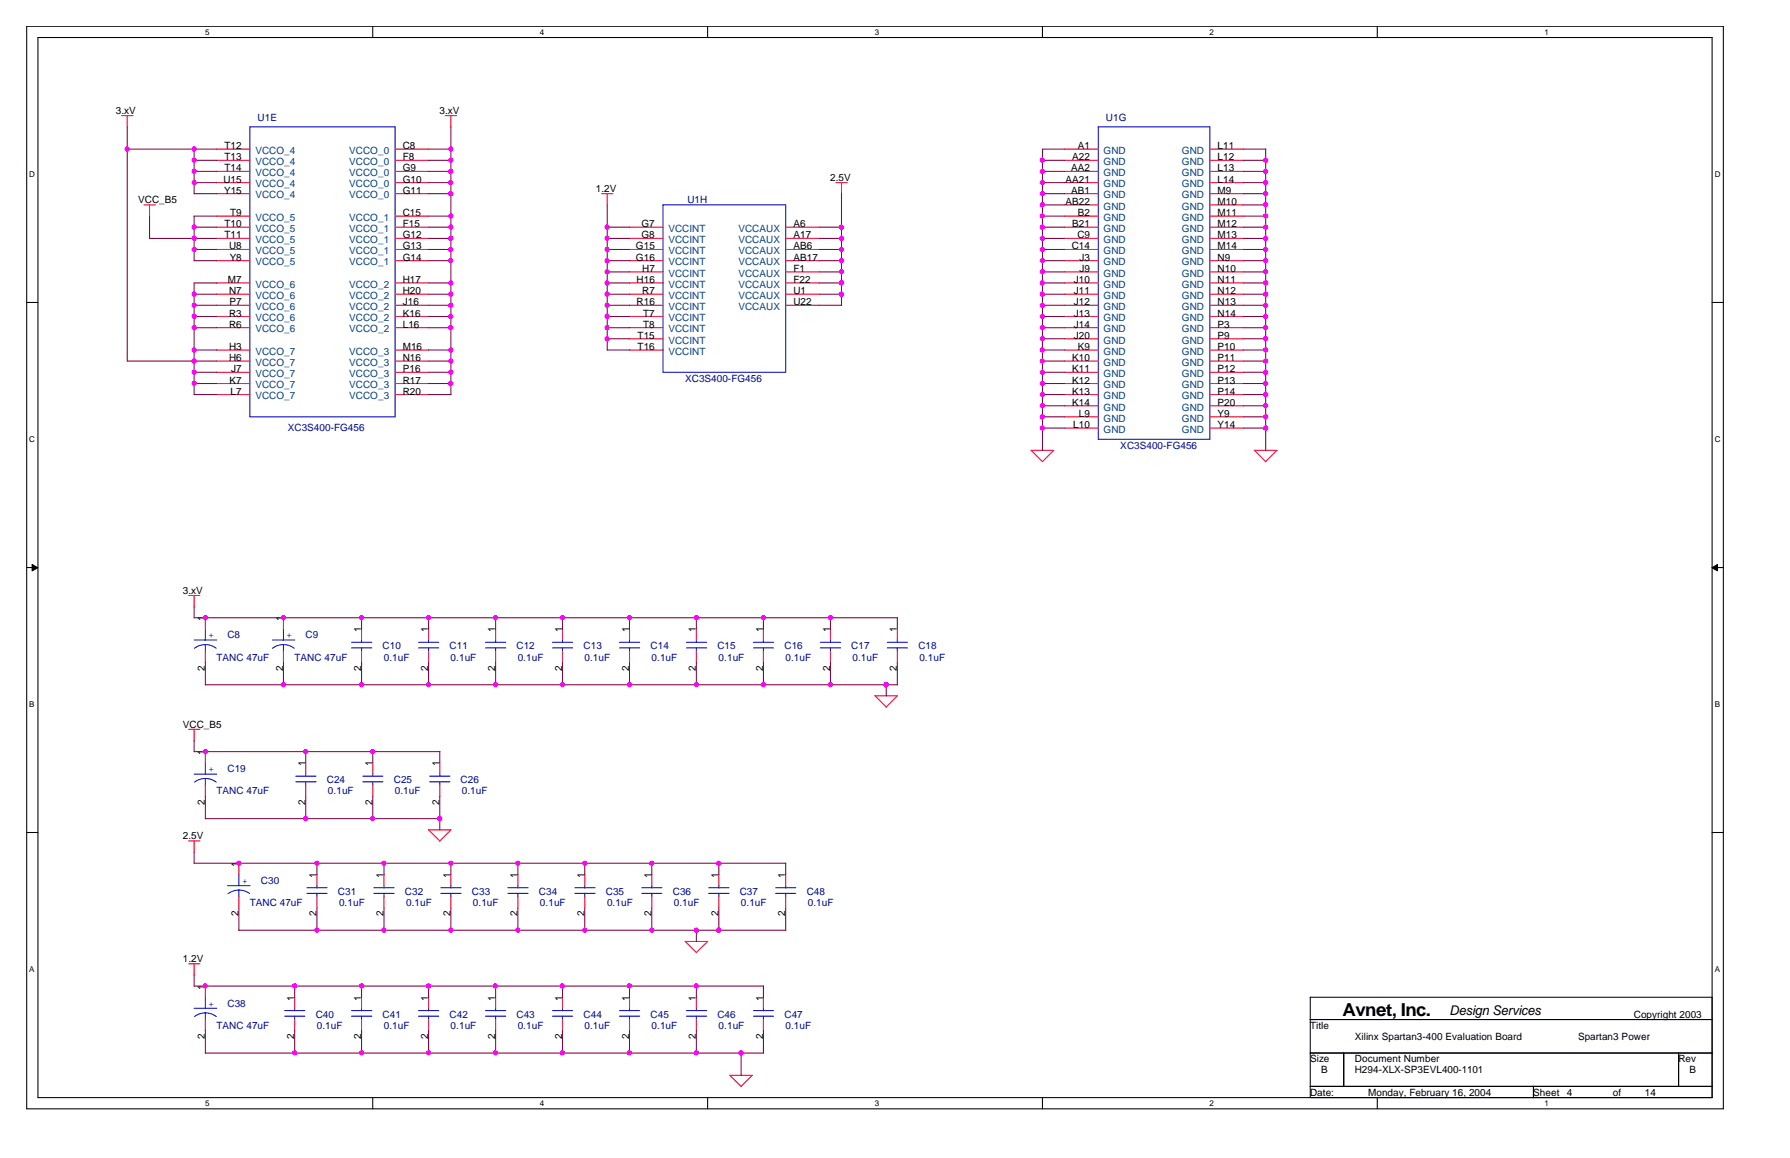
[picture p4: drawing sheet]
<svg xmlns="http://www.w3.org/2000/svg" width="432mm" height="279mm" viewBox="0 0 432 279" stroke-linecap="round" stroke-linejoin="round" font-family="sans-serif">
<path d="M6.4 6.3h409.3v261.2h-409.3zM9.2 9.1h403.8v255.7h-403.8z" fill="none" stroke="#000" stroke-width=".25"/>
<g fill="#fff">
<path d="M49.5 6.7h1v2.1h-1z"/>
<path d="M49.5 265.2h1v2.1h-1z"/>
</g>
<path d="M89.9 6.3v2.8M89.9 264.8v2.7" fill="none" stroke="#000" stroke-width=".25"/>
<g fill="#fff">
<path d="M130.3 6.7h1v2.1h-1z"/>
<path d="M130.3 265.2h1v2.1h-1z"/>
</g>
<path d="M170.7 6.3v2.8M170.7 264.8v2.7" fill="none" stroke="#000" stroke-width=".25"/>
<g fill="#fff">
<path d="M211 6.7h1.1v2.1h-1.1z"/>
<path d="M211 265.2h1.1v2.1h-1.1z"/>
</g>
<path d="M251.5 6.3v2.8M251.5 264.8v2.7" fill="none" stroke="#000" stroke-width=".25"/>
<g fill="#fff">
<path d="M291.8 6.7h1.1v2.1h-1.1z"/>
<path d="M291.8 265.2h1.1v2.1h-1.1z"/>
</g>
<path d="M332.2 6.3v2.8M332.2 264.8v2.7" fill="none" stroke="#000" stroke-width=".25"/>
<g fill="#fff">
<path d="M372.6 6.7h1v2.1h-1z"/>
<path d="M372.6 265.2h1v2.1h-1z"/>
<path d="M7.1 41.1h1.3v2.1h-1.3z"/>
<path d="M413.6 41.1h1.4v2.1h-1.4z"/>
<path d="M7.1 105h1.3v2.1h-1.3z"/>
<path d="M413.6 105h1.4v2.1h-1.4z"/>
</g>
<path d="M6.4 73h2.8M413 73h2.7" fill="none" stroke="#000" stroke-width=".25"/>
<g fill="#fff">
<path d="M7.1 169h1.2v2.1h-1.2z"/>
<path d="M413.6 169h1.3v2.1h-1.3z"/>
</g>
<path d="M6.4 136.9h2.8M413 136.9h2.7" fill="none" stroke="#000" stroke-width=".25"/>
<g fill="#000" stroke="#000" stroke-width=".24">
<path d="M7.7 136.2l1.4 .8-1.4 .8z" fill-rule="evenodd"/>
<path d="M413 137l1.3-.8v1.6z" fill-rule="evenodd"/>
</g>
<g fill="#fff">
<path d="M7.1 232.9h1.2v2.1h-1.2z"/>
<path d="M413.6 232.9h1.3v2.1h-1.3z"/>
</g>
<path d="M6.4 200.9h2.8M413 200.9h2.7M316.1 240.6h96.9v24.2h-96.9zM316.1 246h96.9M316.1 254.1h96.9M324.2 254.1v8M404.9 254.1v8M316.1 262.1h96.9M369.9 262.1v2.7" fill="none" stroke="#000" stroke-width=".25"/>
<g fill="none" stroke="#f00" stroke-width=".25">
<path d="M29.3 27.9h2.8M30.7 27.9v2.7M52.2 38.7h8.1M52.2 36h8.1M95.3 38.7h8.1M95.3 36h8.1M107.4 27.9h2.8M108.8 27.9v2.7M256.8 38.7h8.1M256.8 36h8.1M291.9 38.7h8M291.9 36h8"/>
<path d="M34.7 49.4h2.8M36.1 49.4v2.8M52.2 44.1h8.1M52.2 46.7h8.1M52.2 54.8h8.1M52.2 57.5h8.1M52.2 52.1h8.1M52.2 41.4h8.1M95.3 44.1h8.1M95.3 46.7h8.1M95.3 54.8h8.1M95.3 57.5h8.1"/>
<path d="M95.3 52.1h8.1M95.3 41.4h8.1M145.1 46.7h2.7M146.5 46.7v2.8M151.9 54.8h8M151.9 57.5h8M189.5 54.8h8.1M189.5 57.5h8.1M201.6 44.1h2.8M203 44.1v2.7M256.8 44.1h8.1M256.8 46.7h8.1"/>
<path d="M256.8 49.4h8.1M256.8 54.8h8.1M256.8 57.5h8.1M256.8 52.1h8.1M256.8 41.4h8.1M291.9 44.1h8M291.9 46.7h8M291.9 49.4h8M291.9 54.8h8M291.9 57.5h8M291.9 52.1h8M291.9 41.4h8"/>
<path d="M52.2 60.2h8.1M52.2 62.9h8.1M52.2 68.3h8.1M52.2 71h8.1M52.2 73.7h8.1M52.2 76.4h8.1M52.2 79.1h8.1M95.3 60.2h8.1M95.3 62.9h8.1M95.3 68.3h8.1M95.3 71h8.1M95.3 73.7h8.1"/>
<path d="M95.3 76.4h8.1M95.3 79.1h8.1M151.9 60.2h8M151.9 62.9h8M151.9 65.6h8M151.9 68.3h8M151.9 71h8M151.9 73.7h8M151.9 76.4h8M151.9 79.1h8M189.5 60.2h8.1M189.5 62.9h8.1"/>
<path d="M189.5 65.6h8.1M189.5 68.3h8.1M189.5 71h8.1M189.5 73.7h8.1M256.8 60.2h8.1M256.8 62.9h8.1M256.8 65.6h8.1M256.8 68.3h8.1M256.8 71h8.1M256.8 73.7h8.1M256.8 76.4h8.1M256.8 79.1h8.1"/>
<path d="M291.9 60.2h8M291.9 62.9h8M291.9 65.6h8M291.9 68.3h8M291.9 71h8M291.9 73.7h8M291.9 76.4h8M291.9 79.1h8M52.2 84.4h8.1M52.2 95.2h8.1M52.2 92.5h8.1M52.2 89.8h8.1"/>
<path d="M52.2 87.1h8.1M95.3 84.4h8.1M95.3 95.2h8.1M95.3 92.5h8.1M95.3 89.8h8.1M95.3 87.1h8.1M151.9 81.7h8M151.9 84.4h8M256.8 81.7h8.1M256.8 84.4h8.1M256.8 95.2h8.1M256.8 92.5h8.1"/>
<path d="M256.8 89.8h8.1M256.8 87.1h8.1M256.8 97.9h8.1M291.9 81.7h8M291.9 84.4h8M291.9 95.2h8M291.9 92.5h8M291.9 89.8h8M291.9 87.1h8M291.9 97.9h8M248.7 108.6l2.8 2.8M248.8 108.7h5.4l-2.8 2.7"/>
<path d="M256.8 100.6h8.1M256.8 103.3h8.1M291.9 100.6h8M291.9 103.3h8M302.6 108.6l2.7 2.8M302.6 108.7h5.5l-2.8 2.7M45.5 143.7h2.7M46.8 143.7v2.7M49.5 149v2.8M49.5 157.1v2.7M68.4 149v2.8M68.4 157.1v2.7"/>
<path d="M87.2 151.8v2.6M87.2 157.1v2.7M103.4 151.8v2.6M103.4 157.1v2.7M119.6 151.8v2.6M119.6 157.1v2.7M135.7 151.8v2.6M135.7 157.1v2.7M151.9 151.8v2.6M151.9 157.1v2.7M168 151.8v2.6M168 157.1v2.7"/>
<path d="M184.2 151.8v2.6M184.2 157.1v2.7M200.3 151.8v2.6M200.3 157.1v2.7M216.5 151.8v2.6M216.5 157.1v2.7M45.5 176h2.7M46.8 176v2.7M211 167.8l2.8 2.8M211.1 167.9h5.4M216.5 167.9l-2.8 2.7M49.5 181.3v2.8"/>
<path d="M49.5 189.4v2.7M73.8 184.1v2.7M73.8 189.4v2.7M89.9 184.1v2.7M89.9 189.4v2.7M106.1 184.1v2.7M106.1 189.4v2.7M45.5 202.9h2.7M46.8 202.9v2.7M57.6 208.3v2.7M57.6 216.4v2.7M76.5 211v2.7"/>
<path d="M76.5 216.4v2.7M92.6 211v2.7M92.6 216.4v2.7M103.3 200.2l2.8 2.7M103.4 200.2h5.4M108.8 200.2l-2.7 2.7M108.8 211v2.7M108.8 216.4v2.7M124.9 211v2.7M124.9 216.4v2.7M141.1 211v2.7M141.1 216.4v2.7"/>
<path d="M157.2 211v2.7M157.2 216.4v2.7M173.4 211v2.7M173.4 216.4v2.7M189.5 211v2.7M189.5 216.4v2.7M45.5 232.5h2.7M46.8 232.5v2.7M49.5 237.9v2.7M165.3 227.1l2.7 2.7M165.3 227.2h5.4M170.7 227.2l-2.8 2.7"/>
<path d="M49.5 246v2.7M71.1 240.6v2.7M71.1 246v2.7M87.2 240.6v2.7M87.2 246v2.7M103.4 240.6v2.7M103.4 246v2.7M119.6 240.6v2.7M119.6 246v2.7M135.7 240.6v2.7M135.7 246v2.7M151.9 240.6v2.7"/>
<path d="M151.9 246v2.7M168 240.6v2.7M168 246v2.7M176 259.4l2.8 2.7M176.1 259.5h5.4l-2.8 2.7M184.2 240.6v2.7M184.2 246v2.7"/>
</g>
<g fill="none" stroke="#00f" stroke-width=".25">
<path d="M60.3 30.6h35v70h-35zM264.9 30.6h27v75.4h-27zM159.9 49.4h29.6v40.4h-29.6zM46.8 154.4h5.5M49.5 155.5l1.4 .2 1.3 .7M49.5 155.5l-1.4 .3-1.2 .6M49.5 151.8v2.7M49.5 155.5v1.7M65.7 154.4h5.4M68.4 155.5l1.4 .2 1.2 .7M68.4 155.5l-1.4 .2-1.2 .7M68.4 151.8v2.7"/>
<path d="M68.4 155.5v1.7M84.8 156.3h4.9M84.8 155h4.9M87.2 154.4v.6M87.2 156.3v.8M101 156.3h4.8M101 155h4.8M103.4 154.4v.6M103.4 156.3v.8M117.1 156.3h4.9M117.1 155h4.9M119.6 154.4v.6"/>
<path d="M119.6 156.3v.8M133.3 156.3h4.8M133.3 155h4.8M135.7 154.4v.6M135.7 156.3v.8M149.4 156.3h4.9M149.4 155h4.9M151.9 154.4v.6M151.9 156.3v.8M165.6 156.3h4.9M165.6 155h4.9M168 154.4v.6"/>
<path d="M168 156.3v.8M181.7 156.3h4.9M181.7 155h4.9M184.2 154.4v.6M184.2 156.3v.8M197.9 156.3h4.9M197.9 155h4.9M200.3 154.4v.6M200.3 156.3v.8M214 156.3h4.9M214 155h4.9M216.5 154.4v.6"/>
<path d="M216.5 156.3v.8M46.8 186.8h5.5M49.5 187.8l1.4 .2 1.3 .7M49.5 187.8l-1.4 .3-1.2 .6M49.5 184.1v2.7M49.5 187.8v1.7M71.3 188.6h4.9M71.3 187.3h4.9M73.8 186.8v.5M73.8 188.6v.8M87.5 188.6h4.9M87.5 187.3h4.9"/>
<path d="M89.9 186.8v.5M89.9 188.6v.8M103.6 188.6h4.9M103.6 187.3h4.9M106.1 186.8v.5M106.1 188.6v.8M54.9 213.7h5.4M57.6 214.8l1.4 .2 1.2 .6M57.6 214.8l-1.4 .2-1.2 .6M57.6 211v2.7M57.6 214.8v1.6M74 215.6h4.9"/>
<path d="M74 214.2h4.9M76.5 213.7v.5M76.5 215.5v.9M90.2 215.6h4.9M90.2 214.2h4.9M92.6 213.7v.5M92.6 215.5v.9M106.3 215.6h4.9M106.3 214.2h4.9M108.8 213.7v.5M108.8 215.5v.9M122.5 215.6h4.9"/>
<path d="M122.5 214.2h4.9M124.9 213.7v.5M124.9 215.5v.9M138.6 215.6h5M138.6 214.2h5M141.1 213.7v.5M141.1 215.5v.9M154.8 215.6h4.9M154.8 214.2h4.9M157.2 213.7v.5M157.2 215.5v.9M170.9 215.6h5"/>
<path d="M170.9 214.2h5M173.4 213.7v.5M173.4 215.5v.9M187.1 215.6h4.9M187.1 214.2h4.9M189.5 213.7v.5M189.5 215.5v.9M46.8 243.3h5.5M49.5 244.4l1.4 .2 1.3 .7M49.5 244.4l-1.4 .2-1.2 .7M49.5 240.6v2.7M49.5 244.4v1.6"/>
<path d="M68.7 245.2h4.8M68.7 243.8h4.8M71.1 243.3v.6M71.1 245.1v.9M84.8 245.2h4.9M84.8 243.8h4.9M87.2 243.3v.6M87.2 245.1v.9M101 245.2h4.8M101 243.8h4.8M103.4 243.3v.6M103.4 245.1v.9"/>
<path d="M117.1 245.2h4.9M117.1 243.8h4.9M119.6 243.3v.6M119.6 245.1v.9M133.3 245.2h4.8M133.3 243.8h4.8M135.7 243.3v.6M135.7 245.1v.9M149.4 245.2h4.9M149.4 243.8h4.9M151.9 243.3v.6M151.9 245.1v.9"/>
<path d="M165.6 245.2h4.9M165.6 243.8h4.9M168 243.3v.6M168 245.1v.9M181.7 245.2h4.9M181.7 243.8h4.9M184.2 243.3v.6M184.2 245.1v.9"/>
</g>
<g fill="none" stroke="#800040" stroke-width=".25">
<path d="M30.7 30.6v56.5h21.6M30.7 36h21.6M46.8 38.7h5.5M46.8 36v10.8M103.4 36h5.4M103.4 38.7h5.4M108.8 30.6v64.6M251.5 38.7h5.4M256.9 36h-5.4v72.7M299.9 36h5.5l-.1 72.7M299.9 38.7h5.5M36.1 57.5h16.2"/>
<path d="M36.1 52.1v5.5M46.8 41.4h5.5M46.8 44.1h5.5M46.8 46.7h5.5M46.8 54.8h5.5M52.2 52.1h-5.4v10.8M103.4 57.5h5.4M103.4 41.4h5.4M103.4 44.1h5.4M103.4 46.7h5.4M103.4 52.1h5.4M103.4 54.8h5.4"/>
<path d="M146.5 57.5h5.4M146.5 54.8h5.4M146.5 49.4v35.1M197.6 57.5h5.4M197.6 54.8h5.4M203 46.7v27M251.5 57.5h5.4M251.5 41.4h5.4M251.5 44.1h5.4M251.5 46.7h5.4M251.5 49.4h5.4M251.5 52.1h5.4"/>
<path d="M251.5 54.8h5.4M299.9 57.5h5.5M299.9 41.4h5.5M299.9 44.1h5.5M299.9 46.7h5.5M299.9 49.4h5.5M299.9 52.1h5.5M299.9 54.8h5.5M46.8 79.1h5.5M46.8 76.4h5.5M46.8 73.7h5.5M46.8 71h5.5"/>
<path d="M46.8 62.9h5.5M46.8 60.2h5.5M52.3 68.3h-5.5v26.9h5.5M103.4 79.1h5.4M103.4 76.4h5.4M103.4 73.7h5.4M103.4 71h5.4M103.4 68.3h5.4M103.4 62.9h5.4M103.4 60.2h5.4M146.5 79.1h5.4M146.5 76.4h5.4"/>
<path d="M146.5 73.7h5.4M146.5 71h5.4M146.5 68.3h5.4M146.5 65.6h5.4M146.5 62.9h5.4M146.5 60.2h5.4M197.6 73.7h5.4M197.6 71h5.4M197.6 68.3h5.4M197.6 65.6h5.4M197.6 62.9h5.4M197.6 60.2h5.4"/>
<path d="M251.5 79.1h5.4M251.5 76.4h5.4M251.5 73.7h5.4M251.5 71h5.4M251.5 68.3h5.4M251.5 65.6h5.4M251.5 62.9h5.4M251.5 60.2h5.4M299.9 79.1h5.5M299.9 76.4h5.5M299.9 73.7h5.5M299.9 71h5.5"/>
<path d="M299.9 68.3h5.5M299.9 65.6h5.5M299.9 62.9h5.5M299.9 60.2h5.5M46.8 92.5h5.5M46.8 89.8h5.5M46.8 84.4h5.5M103.4 95.2h5.4M103.4 92.5h5.4M103.4 89.8h5.4M103.4 87.1h5.4M103.4 84.4h5.4"/>
<path d="M146.5 84.4h5.4M146.5 81.7h5.4M251.5 97.9h5.4M251.5 95.2h5.4M251.5 92.5h5.4M251.5 89.8h5.4M251.5 87.1h5.4M251.5 84.4h5.4M251.5 81.7h5.4M299.9 97.9h5.5M299.9 95.2h5.5M299.9 92.5h5.5"/>
<path d="M299.9 89.8h5.5M299.9 87.1h5.5M299.9 84.4h5.5M299.9 81.7h5.5M251.5 100.6h5.4M251.5 103.3h5.4M299.9 100.6h5.5M299.9 103.3h5.5M46.8 146.4v2.7M46.8 149h169.7M49.5 159.8v5.4h167M68.4 159.8v5.5"/>
<path d="M87.2 149v2.8M87.2 159.8v5.5M103.4 149v2.8M103.4 159.8v5.5M119.6 149v2.8M119.6 159.8v5.5M135.7 149v2.8M135.7 159.8v5.5M151.9 149v2.8M151.9 159.8v5.5M168 149v2.8M168 159.8v5.5"/>
<path d="M184.2 149v2.8M184.2 159.8v5.5M200.3 149v2.8M200.3 159.8v5.5M216.5 149v2.8M216.5 159.8v5.5M46.8 178.7v2.7M213.8 165.2v2.7M46.8 181.3h59.3M49.5 192.1v5.5M49.5 197.5h56.6M73.8 181.3v2.8"/>
<path d="M73.8 192.1v5.5M89.9 181.3v2.8M89.9 192.1v5.5M106.1 181.3v2.8M106.1 192.1v8.2M46.8 205.6v2.7h142.8l-.1 2.7M57.6 219.1v5.3h132l-.1-5.3M76.5 208.3v2.7M76.5 219.1v5.4M92.6 208.3v2.7M92.6 219.1v5.4M108.8 208.3v2.7"/>
<path d="M108.8 219.1v5.4M124.9 208.3v2.7M124.9 219.1v5.4M141.1 208.3v2.7M141.1 219.1v5.4M157.2 208.3v2.7M157.2 219.1v5.4M173.4 208.3v2.7M173.4 219.1v5.4M46.8 235.2v2.7M46.8 237.9h137.4v2.8M71.1 237.9v2.8"/>
<path d="M87.2 237.9v2.8M103.4 237.9v2.8M119.6 237.9v2.8M135.7 237.9v2.8M151.9 237.9v2.8M168 224.4v2.8M168 237.9v2.8M49.5 248.7v5.4M49.5 254.1h134.7M71.1 248.7v5.4M87.2 248.7v5.4M103.4 248.7v5.4"/>
<path d="M119.6 248.7v5.4M135.7 248.7v5.4M151.9 248.7v5.4M168 248.7v5.4M178.8 254.1v5.4M184.2 248.7v5.4"/>
</g>
<g fill="#f0f" stroke="#f0f" stroke-width=".25">
<circle cx="251.5" cy="103.3" r=".52"/>
<circle cx="251.5" cy="100.6" r=".52"/>
<circle cx="251.5" cy="97.9" r=".52"/>
<circle cx="251.5" cy="95.2" r=".52"/>
<circle cx="251.5" cy="92.5" r=".52"/>
<circle cx="251.5" cy="89.8" r=".52"/>
<circle cx="251.5" cy="87.1" r=".52"/>
<circle cx="251.5" cy="84.4" r=".52"/>
<circle cx="251.5" cy="81.7" r=".52"/>
<circle cx="251.5" cy="79" r=".52"/>
<circle cx="251.5" cy="76.3" r=".52"/>
<circle cx="251.5" cy="73.7" r=".52"/>
<circle cx="251.5" cy="71" r=".52"/>
<circle cx="251.5" cy="68.3" r=".52"/>
<circle cx="251.5" cy="65.6" r=".52"/>
<circle cx="251.5" cy="62.9" r=".52"/>
<circle cx="251.5" cy="60.2" r=".52"/>
<circle cx="251.5" cy="38.6" r=".52"/>
<circle cx="251.5" cy="41.3" r=".52"/>
<circle cx="251.5" cy="44" r=".52"/>
<circle cx="251.5" cy="46.7" r=".52"/>
<circle cx="251.5" cy="49.4" r=".52"/>
<circle cx="251.5" cy="52.1" r=".52"/>
<circle cx="251.5" cy="54.8" r=".52"/>
<circle cx="251.5" cy="57.5" r=".52"/>
<circle cx="305.3" cy="100.6" r=".52"/>
<circle cx="305.3" cy="97.9" r=".52"/>
<circle cx="305.3" cy="95.2" r=".52"/>
<circle cx="305.3" cy="92.5" r=".52"/>
<circle cx="305.3" cy="89.8" r=".52"/>
<circle cx="305.3" cy="87.1" r=".52"/>
<circle cx="305.3" cy="84.4" r=".52"/>
<circle cx="305.3" cy="81.7" r=".52"/>
<circle cx="305.3" cy="79" r=".52"/>
<circle cx="305.3" cy="76.3" r=".52"/>
<circle cx="305.3" cy="73.7" r=".52"/>
<circle cx="305.3" cy="38.6" r=".52"/>
<circle cx="305.3" cy="41.3" r=".52"/>
<circle cx="305.3" cy="44" r=".52"/>
<circle cx="305.3" cy="46.7" r=".52"/>
<circle cx="305.3" cy="49.4" r=".52"/>
<circle cx="305.3" cy="52.1" r=".52"/>
<circle cx="305.3" cy="54.8" r=".52"/>
<circle cx="305.3" cy="57.5" r=".52"/>
<circle cx="305.3" cy="60.2" r=".52"/>
<circle cx="305.3" cy="62.9" r=".52"/>
<circle cx="305.3" cy="68.3" r=".52"/>
<circle cx="203" cy="54.8" r=".52"/>
<circle cx="203" cy="57.5" r=".52"/>
<circle cx="203" cy="71" r=".52"/>
<circle cx="203" cy="68.3" r=".52"/>
<circle cx="203" cy="65.6" r=".52"/>
<circle cx="203" cy="62.9" r=".52"/>
<circle cx="203" cy="60.2" r=".52"/>
<circle cx="146.4" cy="54.8" r=".52"/>
<circle cx="146.4" cy="81.7" r=".52"/>
<circle cx="146.4" cy="79" r=".51"/>
<circle cx="146.4" cy="76.3" r=".52"/>
<circle cx="146.4" cy="73.7" r=".51"/>
<circle cx="146.4" cy="71" r=".52"/>
<circle cx="146.4" cy="68.3" r=".52"/>
<circle cx="146.4" cy="62.9" r=".52"/>
<circle cx="146.4" cy="65.6" r=".51"/>
<circle cx="146.4" cy="57.5" r=".52"/>
<circle cx="146.4" cy="60.2" r=".51"/>
<circle cx="108.8" cy="79" r=".52"/>
<circle cx="108.7" cy="84.4" r=".52"/>
<circle cx="108.8" cy="87.1" r=".52"/>
<circle cx="108.7" cy="89.8" r=".52"/>
<circle cx="108.8" cy="92.5" r=".52"/>
<circle cx="108.7" cy="76.3" r=".52"/>
<circle cx="108.7" cy="57.5" r=".52"/>
<circle cx="108.7" cy="62.9" r=".52"/>
<circle cx="108.7" cy="68.3" r=".52"/>
<circle cx="108.7" cy="71" r=".52"/>
<circle cx="108.8" cy="73.7" r=".52"/>
<circle cx="108.8" cy="38.6" r=".52"/>
<circle cx="108.8" cy="52.1" r=".52"/>
<circle cx="108.7" cy="54.8" r=".52"/>
<circle cx="108.8" cy="46.7" r=".52"/>
<circle cx="108.7" cy="41.3" r=".52"/>
<circle cx="108.7" cy="44" r=".52"/>
<circle cx="46.8" cy="44" r=".52"/>
<circle cx="46.8" cy="38.6" r=".51"/>
<circle cx="46.8" cy="41.3" r=".52"/>
<circle cx="46.8" cy="60.2" r=".51"/>
<circle cx="46.8" cy="57.5" r=".52"/>
<circle cx="46.8" cy="71" r=".52"/>
<circle cx="46.8" cy="87.1" r=".51"/>
<circle cx="46.8" cy="84.4" r=".52"/>
<circle cx="46.8" cy="76.3" r=".52"/>
<circle cx="46.8" cy="79" r=".51"/>
<circle cx="46.8" cy="73.7" r=".51"/>
<circle cx="46.8" cy="89.8" r=".52"/>
<circle cx="305.3" cy="103.3" r=".52"/>
<circle cx="108.7" cy="36" r=".52"/>
<circle cx="30.7" cy="36" r=".52"/>
<circle cx="46.8" cy="36" r=".52"/>
<circle cx="108.8" cy="60.2" r=".52"/>
<circle cx="305.3" cy="65.6" r=".52"/>
<circle cx="305.3" cy="71" r=".52"/>
<circle cx="151.8" cy="149" r=".52"/>
<circle cx="135.7" cy="149" r=".52"/>
<circle cx="168" cy="149" r=".52"/>
<circle cx="151.8" cy="165.2" r=".52"/>
<circle cx="168" cy="165.2" r=".52"/>
<circle cx="135.7" cy="165.2" r=".52"/>
<circle cx="184.1" cy="149" r=".52"/>
<circle cx="184.1" cy="165.2" r=".52"/>
<circle cx="200.3" cy="149" r=".52"/>
<circle cx="119.5" cy="149" r=".52"/>
<circle cx="103.4" cy="149" r=".52"/>
<circle cx="119.5" cy="165.2" r=".52"/>
<circle cx="49.5" cy="149" r=".52"/>
<circle cx="213.7" cy="165.2" r=".52"/>
<circle cx="200.3" cy="165.2" r=".52"/>
<circle cx="68.4" cy="165.2" r=".52"/>
<circle cx="87.2" cy="165.2" r=".52"/>
<circle cx="68.4" cy="149" r=".52"/>
<circle cx="87.2" cy="149" r=".52"/>
<circle cx="103.4" cy="165.2" r=".52"/>
<circle cx="106" cy="197.5" r=".52"/>
<circle cx="49.5" cy="181.3" r=".52"/>
<circle cx="73.7" cy="197.5" r=".52"/>
<circle cx="89.9" cy="197.5" r=".52"/>
<circle cx="89.9" cy="181.3" r=".52"/>
<circle cx="73.7" cy="181.3" r=".51"/>
<circle cx="151.8" cy="237.9" r=".52"/>
<circle cx="71.1" cy="237.9" r=".52"/>
<circle cx="168" cy="237.9" r=".52"/>
<circle cx="151.8" cy="254" r=".52"/>
<circle cx="87.2" cy="237.9" r=".52"/>
<circle cx="49.5" cy="237.9" r=".52"/>
<circle cx="119.5" cy="254" r=".51"/>
<circle cx="103.4" cy="254" r=".52"/>
<circle cx="168" cy="254" r=".51"/>
<circle cx="135.7" cy="254" r=".52"/>
<circle cx="119.5" cy="237.9" r=".52"/>
<circle cx="135.7" cy="237.9" r=".52"/>
<circle cx="87.2" cy="254" r=".51"/>
<circle cx="71.1" cy="254" r=".52"/>
<circle cx="178.8" cy="254" r=".52"/>
<circle cx="103.4" cy="237.9" r=".52"/>
<circle cx="46.8" cy="92.5" r=".51"/>
<circle cx="157.2" cy="224.4" r=".52"/>
<circle cx="141.1" cy="208.3" r=".51"/>
<circle cx="124.9" cy="224.4" r=".52"/>
<circle cx="108.8" cy="208.3" r=".52"/>
<circle cx="57.6" cy="208.3" r=".52"/>
<circle cx="141.1" cy="224.4" r=".52"/>
<circle cx="157.2" cy="208.3" r=".52"/>
<circle cx="173.4" cy="208.3" r=".51"/>
<circle cx="124.9" cy="208.3" r=".52"/>
<circle cx="92.6" cy="208.3" r=".51"/>
<circle cx="76.4" cy="224.4" r=".52"/>
<circle cx="168" cy="224.4" r=".52"/>
<circle cx="92.6" cy="224.4" r=".52"/>
<circle cx="76.5" cy="208.3" r=".52"/>
<circle cx="108.7" cy="224.4" r=".52"/>
<circle cx="173.4" cy="224.4" r=".52"/>
<circle cx="46.8" cy="54.8" r=".52"/>
</g>
<text font-size="4.3" x="323.8" y="245.2">Avnet, Inc.</text>
<text font-size="3.2" x="349.7" y="244.9">Design Services</text>
<g font-size="2.4">
<text x="27.9" y="27.5">3.xV</text>
<text x="106" y="27.5">3.xV</text>
<text x="54.1" y="36">T12</text>
<text x="97.2" y="36">C8</text>
<text x="260" y="36">A1</text>
<text x="293.7" y="36">L11</text>
<text x="54.1" y="41.4">T14</text>
<text x="54.1" y="38.7">T13</text>
<text x="97.2" y="41.4">G9</text>
<text x="97.2" y="38.7">F8</text>
<text x="258.4" y="41.4">AA2</text>
<text x="258.7" y="38.7">A22</text>
<text x="293.7" y="38.7">L12</text>
<text x="293.7" y="41.4">L13</text>
<text x="53.9" y="44.1">U15</text>
<text x="54.1" y="46.7">Y15</text>
<text x="97.2" y="46.7">G11</text>
<text x="97.2" y="44.1">G10</text>
<text x="143.7" y="46.3">1.2V</text>
<text x="200.3" y="43.6">2.5V</text>
<text x="257" y="44.1">AA21</text>
<text x="258.4" y="46.7">AB1</text>
<text x="293.7" y="44.1">L14</text>
<text x="293.7" y="46.7">M9</text>
<text x="33.3" y="49">VCC_B5</text>
<text x="55.5" y="52.2">T9</text>
<text x="97.2" y="52.2">C15</text>
<text x="257" y="49.4">AB22</text>
<text x="260" y="52.2">B2</text>
<text x="293.7" y="49.4">M10</text>
<text x="293.7" y="52.2">M11</text>
<text x="54.1" y="57.5">T11</text>
<text x="54.1" y="54.8">T10</text>
<text x="97.2" y="57.5">G12</text>
<text x="97.2" y="54.8">F15</text>
<text x="154.8" y="54.8">G7</text>
<text x="154.8" y="57.5">G8</text>
<text x="191.4" y="54.8">A6</text>
<text x="191.4" y="57.5">A17</text>
<text x="258.7" y="54.8">B21</text>
<text x="259.9" y="57.5">C9</text>
<text x="293.7" y="54.8">M12</text>
<text x="293.7" y="57.5">M13</text>
<text x="55.2" y="60.2">U8</text>
<text x="55.4" y="62.9">Y8</text>
<text x="97.2" y="62.9">G14</text>
<text x="97.2" y="60.2">G13</text>
<text x="153.4" y="60.2">G15</text>
<text x="153.4" y="62.9">G16</text>
<text x="154.9" y="65.6">H7</text>
<text x="191.4" y="60.2">AB6</text>
<text x="191.4" y="62.9">AB17</text>
<text x="191.4" y="65.6">F1</text>
<text x="258.5" y="60.2">C14</text>
<text x="260.4" y="62.9">J3</text>
<text x="260.4" y="65.6">J9</text>
<text x="293.7" y="65.6">N10</text>
<text x="293.7" y="62.9">N9</text>
<text x="293.7" y="60.2">M14</text>
<text x="55" y="68.3">M7</text>
<text x="55.2" y="71">N7</text>
<text x="97.2" y="71">H20</text>
<text x="97.2" y="68.3">H17</text>
<text x="153.5" y="68.3">H16</text>
<text x="154.9" y="71">R7</text>
<text x="191.4" y="68.3">F22</text>
<text x="191.4" y="71">U1</text>
<text x="259" y="68.3">J10</text>
<text x="259" y="71">J11</text>
<text x="293.7" y="68.3">N11</text>
<text x="293.7" y="71">N12</text>
<text x="55.2" y="76.4">R3</text>
<text x="55.4" y="73.7">P7</text>
<text x="97.2" y="76.4">K16</text>
<text x="97.2" y="73.7">J16</text>
<text x="153.5" y="73.7">R16</text>
<text x="155.2" y="76.4">T7</text>
<text x="191.4" y="73.7">U22</text>
<text x="259" y="73.7">J12</text>
<text x="259" y="76.4">J13</text>
<text x="293.7" y="73.7">N13</text>
<text x="293.7" y="76.4">N14</text>
<text x="55.2" y="79.1">R6</text>
<text x="97.2" y="79.1">L16</text>
<text x="153.8" y="81.7">T15</text>
<text x="155.2" y="79.1">T8</text>
<text x="259" y="79.1">J14</text>
<text x="259" y="81.7">J20</text>
<text x="293.7" y="79.1">P3</text>
<text x="293.7" y="81.7">P9</text>
<text x="55.2" y="87.1">H6</text>
<text x="55.2" y="84.5">H3</text>
<text x="55.8" y="89.8">J7</text>
<text x="97.2" y="84.5">M16</text>
<text x="97.2" y="89.8">P16</text>
<text x="97.2" y="87.1">N16</text>
<text x="153.8" y="84.5">T16</text>
<text x="258.7" y="87.1">K10</text>
<text x="258.7" y="89.8">K11</text>
<text x="260" y="84.5">K9</text>
<text x="293.7" y="84.5">P10</text>
<text x="293.7" y="87.1">P11</text>
<text x="293.7" y="89.8">P12</text>
<text x="55.4" y="92.5">K7</text>
<text x="55.6" y="95.2">L7</text>
<text x="97.2" y="95.2">R20</text>
<text x="97.2" y="92.5">R17</text>
<text x="258.7" y="92.5">K12</text>
<text x="258.7" y="95.2">K13</text>
<text x="293.7" y="92.5">P13</text>
<text x="293.7" y="95.2">P14</text>
<text x="258.7" y="97.9">K14</text>
<text x="260.3" y="100.6">L9</text>
<text x="293.7" y="97.9">P20</text>
<text x="293.7" y="100.6">Y9</text>
<text x="258.9" y="103.3">L10</text>
<text x="293.7" y="103.3">Y14</text>
<text x="44.1" y="143.2">3.xV</text>
<text x="49.4" y="149.9" transform="rotate(-90 49.4 149.9)">1</text>
<text x="68.3" y="149.9" transform="rotate(-90 68.3 149.9)">1</text>
<text x="87.1" y="152.6" transform="rotate(-90 87.1 152.6)">1</text>
<text x="103.3" y="152.6" transform="rotate(-90 103.3 152.6)">1</text>
<text x="119.5" y="152.6" transform="rotate(-90 119.5 152.6)">1</text>
<text x="135.6" y="152.6" transform="rotate(-90 135.6 152.6)">1</text>
<text x="151.8" y="152.6" transform="rotate(-90 151.8 152.6)">1</text>
<text x="167.9" y="152.6" transform="rotate(-90 167.9 152.6)">1</text>
<text x="184.1" y="152.6" transform="rotate(-90 184.1 152.6)">1</text>
<text x="200.2" y="152.6" transform="rotate(-90 200.2 152.6)">1</text>
<text x="216.4" y="152.6" transform="rotate(-90 216.4 152.6)">1</text>
<text x="49.4" y="161.9" transform="rotate(-90 49.4 161.9)">2</text>
<text x="68.3" y="161.9" transform="rotate(-90 68.3 161.9)">2</text>
<text x="87.1" y="161.9" transform="rotate(-90 87.1 161.9)">2</text>
<text x="103.3" y="161.9" transform="rotate(-90 103.3 161.9)">2</text>
<text x="119.5" y="161.9" transform="rotate(-90 119.5 161.9)">2</text>
<text x="135.6" y="161.9" transform="rotate(-90 135.6 161.9)">2</text>
<text x="151.8" y="161.9" transform="rotate(-90 151.8 161.9)">2</text>
<text x="167.9" y="161.9" transform="rotate(-90 167.9 161.9)">2</text>
<text x="184.1" y="161.9" transform="rotate(-90 184.1 161.9)">2</text>
<text x="200.2" y="161.9" transform="rotate(-90 200.2 161.9)">2</text>
<text x="216.4" y="161.9" transform="rotate(-90 216.4 161.9)">2</text>
<text x="44.1" y="175.6">VCC_B5</text>
<text x="49.4" y="182.2" transform="rotate(-90 49.4 182.2)">1</text>
<text x="73.7" y="184.9" transform="rotate(-90 73.7 184.9)">1</text>
<text x="89.8" y="184.9" transform="rotate(-90 89.8 184.9)">1</text>
<text x="106" y="184.9" transform="rotate(-90 106 184.9)">1</text>
<text x="49.4" y="194.2" transform="rotate(-90 49.4 194.2)">2</text>
<text x="73.7" y="194.2" transform="rotate(-90 73.7 194.2)">2</text>
<text x="89.8" y="194.2" transform="rotate(-90 89.8 194.2)">2</text>
<text x="106" y="194.2" transform="rotate(-90 106 194.2)">2</text>
<text x="44.1" y="202.5">2.5V</text>
<text x="57.5" y="209.1" transform="rotate(-90 57.5 209.1)">1</text>
<text x="76.4" y="211.8" transform="rotate(-90 76.4 211.8)">1</text>
<text x="92.5" y="211.8" transform="rotate(-90 92.5 211.8)">1</text>
<text x="108.7" y="211.8" transform="rotate(-90 108.7 211.8)">1</text>
<text x="124.8" y="211.8" transform="rotate(-90 124.8 211.8)">1</text>
<text x="141" y="211.8" transform="rotate(-90 141 211.8)">1</text>
<text x="157.1" y="211.8" transform="rotate(-90 157.1 211.8)">1</text>
<text x="173.3" y="211.8" transform="rotate(-90 173.3 211.8)">1</text>
<text x="189.4" y="211.8" transform="rotate(-90 189.4 211.8)">1</text>
<text x="57.5" y="221.1" transform="rotate(-90 57.5 221.1)">2</text>
<text x="76.4" y="221.1" transform="rotate(-90 76.4 221.1)">2</text>
<text x="92.5" y="221.1" transform="rotate(-90 92.5 221.1)">2</text>
<text x="108.7" y="221.1" transform="rotate(-90 108.7 221.1)">2</text>
<text x="124.8" y="221.1" transform="rotate(-90 124.8 221.1)">2</text>
<text x="141" y="221.1" transform="rotate(-90 141 221.1)">2</text>
<text x="157.1" y="221.1" transform="rotate(-90 157.1 221.1)">2</text>
<text x="173.3" y="221.1" transform="rotate(-90 173.3 221.1)">2</text>
<text x="189.4" y="221.1" transform="rotate(-90 189.4 221.1)">2</text>
<text x="44.1" y="232.1">1.2V</text>
<text x="49.4" y="238.8" transform="rotate(-90 49.4 238.8)">1</text>
<text x="71" y="241.4" transform="rotate(-90 71 241.4)">1</text>
<text x="87.1" y="241.4" transform="rotate(-90 87.1 241.4)">1</text>
<text x="103.3" y="241.4" transform="rotate(-90 103.3 241.4)">1</text>
<text x="119.5" y="241.4" transform="rotate(-90 119.5 241.4)">1</text>
<text x="135.6" y="241.4" transform="rotate(-90 135.6 241.4)">1</text>
<text x="151.8" y="241.4" transform="rotate(-90 151.8 241.4)">1</text>
<text x="167.9" y="241.4" transform="rotate(-90 167.9 241.4)">1</text>
<text x="184.1" y="241.4" transform="rotate(-90 184.1 241.4)">1</text>
<text x="394.1" y="245.5">Copyright 2003</text>
<text x="49.4" y="250.7" transform="rotate(-90 49.4 250.7)">2</text>
<text x="71" y="250.7" transform="rotate(-90 71 250.7)">2</text>
<text x="87.1" y="250.7" transform="rotate(-90 87.1 250.7)">2</text>
<text x="103.3" y="250.7" transform="rotate(-90 103.3 250.7)">2</text>
<text x="119.5" y="250.7" transform="rotate(-90 119.5 250.7)">2</text>
<text x="135.6" y="250.7" transform="rotate(-90 135.6 250.7)">2</text>
<text x="151.8" y="250.7" transform="rotate(-90 151.8 250.7)">2</text>
<text x="167.9" y="250.7" transform="rotate(-90 167.9 250.7)">2</text>
<text x="184.1" y="250.7" transform="rotate(-90 184.1 250.7)">2</text>
<text x="316" y="248.2">Title</text>
<text x="326.8" y="250.9">Xilinx Spartan3-400 Evaluation Board</text>
<text x="380.7" y="250.9">Spartan3 Power</text>
<text x="316" y="256.3">Size</text>
<text x="326.8" y="256.3">Document Number</text>
<text x="404.9" y="256.3">Rev</text>
<text x="318.7" y="259">B</text>
<text x="326.8" y="259">H294-XLX-SP3EVL400-1101</text>
<text x="407.6" y="259">B</text>
<text x="316" y="264.4">Date:</text>
<text x="330" y="264.4">Monday, February 16, 2004</text>
<text x="369.9" y="264.4">Sheet</text>
<text x="378" y="264.4">4</text>
<text x="389.1" y="264.4">of</text>
<text x="396.8" y="264.4">14</text>
</g>
<g font-size="2.4" fill="#000080">
<text x="62.1" y="29.1">U1E</text>
<text x="266.8" y="29.1">U1G</text>
<text x="165.8" y="49">U1H</text>
<text x="165.3" y="92.1">XC3S400-FG456</text>
<text x="69.4" y="103.9">XC3S400-FG456</text>
<text x="270.3" y="108.2">XC3S400-FG456</text>
<text x="54.9" y="154">C8</text>
<text x="73.7" y="154">C9</text>
<text x="52.2" y="159.4">TANC 47uF</text>
<text x="71" y="159.4">TANC 47uF</text>
<text x="92.3" y="156.7">C10</text>
<text x="92.6" y="159.4">0.1uF</text>
<text x="108.5" y="156.7">C11</text>
<text x="108.7" y="159.4">0.1uF</text>
<text x="124.6" y="156.7">C12</text>
<text x="124.9" y="159.4">0.1uF</text>
<text x="140.8" y="156.7">C13</text>
<text x="141" y="159.4">0.1uF</text>
<text x="156.9" y="156.7">C14</text>
<text x="157.2" y="159.4">0.1uF</text>
<text x="173.1" y="156.7">C15</text>
<text x="173.4" y="159.4">0.1uF</text>
<text x="189.2" y="156.7">C16</text>
<text x="189.5" y="159.4">0.1uF</text>
<text x="205.4" y="156.7">C17</text>
<text x="205.7" y="159.4">0.1uF</text>
<text x="221.5" y="156.7">C18</text>
<text x="221.8" y="159.4">0.1uF</text>
<text x="52.2" y="191.7">TANC 47uF</text>
<text x="54.9" y="186.3">C19</text>
<text x="78.8" y="189">C24</text>
<text x="79.1" y="191.7">0.1uF</text>
<text x="95" y="189">C25</text>
<text x="95.2" y="191.7">0.1uF</text>
<text x="111.1" y="189">C26</text>
<text x="111.4" y="191.7">0.1uF</text>
<text x="62.9" y="213.2">C30</text>
<text x="81.5" y="215.9">C31</text>
<text x="97.7" y="215.9">C32</text>
<text x="113.8" y="215.9">C33</text>
<text x="130" y="215.9">C34</text>
<text x="146.1" y="215.9">C35</text>
<text x="162.3" y="215.9">C36</text>
<text x="178.4" y="215.9">C37</text>
<text x="194.6" y="215.9">C48</text>
<text x="60.2" y="218.6">TANC 47uF</text>
<text x="81.8" y="218.6">0.1uF</text>
<text x="98" y="218.6">0.1uF</text>
<text x="114.1" y="218.6">0.1uF</text>
<text x="130.3" y="218.6">0.1uF</text>
<text x="146.4" y="218.6">0.1uF</text>
<text x="162.6" y="218.6">0.1uF</text>
<text x="178.7" y="218.6">0.1uF</text>
<text x="194.9" y="218.6">0.1uF</text>
<text x="54.9" y="242.9">C38</text>
<text x="76.2" y="245.5">C40</text>
<text x="92.3" y="245.5">C41</text>
<text x="108.5" y="245.5">C42</text>
<text x="124.6" y="245.5">C43</text>
<text x="140.8" y="245.5">C44</text>
<text x="156.9" y="245.5">C45</text>
<text x="173.1" y="245.5">C46</text>
<text x="189.2" y="245.5">C47</text>
<text x="52.2" y="248.2">TANC 47uF</text>
<text x="76.4" y="248.2">0.1uF</text>
<text x="92.6" y="248.2">0.1uF</text>
<text x="108.7" y="248.2">0.1uF</text>
<text x="124.9" y="248.2">0.1uF</text>
<text x="141" y="248.2">0.1uF</text>
<text x="157.2" y="248.2">0.1uF</text>
<text x="173.4" y="248.2">0.1uF</text>
<text x="189.5" y="248.2">0.1uF</text>
</g>
<g font-size="2.4" fill="#004080">
<text x="61.6" y="39.8">VCCO_4</text>
<text x="61.6" y="37.1">VCCO_4</text>
<text x="84.2" y="39.8">VCCO_0</text>
<text x="84.2" y="37.1">VCCO_0</text>
<text x="266.2" y="37.1">GND</text>
<text x="266.2" y="39.8">GND</text>
<text x="285.1" y="37.1">GND</text>
<text x="285.1" y="39.8">GND</text>
<text x="61.6" y="47.9">VCCO_4</text>
<text x="61.6" y="45.2">VCCO_4</text>
<text x="61.6" y="42.5">VCCO_4</text>
<text x="84.2" y="47.9">VCCO_0</text>
<text x="84.2" y="45.2">VCCO_0</text>
<text x="84.2" y="42.5">VCCO_0</text>
<text x="266.2" y="42.5">GND</text>
<text x="266.2" y="45.2">GND</text>
<text x="266.2" y="47.9">GND</text>
<text x="285.1" y="42.5">GND</text>
<text x="285.1" y="45.2">GND</text>
<text x="285.1" y="47.9">GND</text>
<text x="61.6" y="53.3">VCCO_5</text>
<text x="84.2" y="53.3">VCCO_1</text>
<text x="266.2" y="50.6">GND</text>
<text x="266.2" y="53.3">GND</text>
<text x="285.1" y="50.6">GND</text>
<text x="285.1" y="53.3">GND</text>
<text x="61.6" y="58.7">VCCO_5</text>
<text x="61.6" y="56">VCCO_5</text>
<text x="84.2" y="58.7">VCCO_1</text>
<text x="84.2" y="56">VCCO_1</text>
<text x="161.2" y="56">VCCINT</text>
<text x="161.2" y="58.7">VCCINT</text>
<text x="178.1" y="56">VCCAUX</text>
<text x="178.1" y="58.7">VCCAUX</text>
<text x="266.2" y="56">GND</text>
<text x="266.2" y="58.7">GND</text>
<text x="285.1" y="56">GND</text>
<text x="285.1" y="58.7">GND</text>
<text x="61.6" y="64.1">VCCO_5</text>
<text x="61.6" y="61.3">VCCO_5</text>
<text x="84.2" y="64.1">VCCO_1</text>
<text x="84.2" y="61.3">VCCO_1</text>
<text x="161.2" y="61.3">VCCINT</text>
<text x="161.2" y="64.1">VCCINT</text>
<text x="178.1" y="61.3">VCCAUX</text>
<text x="178.1" y="64.1">VCCAUX</text>
<text x="266.2" y="61.3">GND</text>
<text x="266.2" y="64.1">GND</text>
<text x="285.1" y="64.1">GND</text>
<text x="285.1" y="61.3">GND</text>
<text x="61.6" y="69.4">VCCO_6</text>
<text x="84.2" y="69.4">VCCO_2</text>
<text x="161.2" y="66.8">VCCINT</text>
<text x="161.2" y="69.4">VCCINT</text>
<text x="178.1" y="66.8">VCCAUX</text>
<text x="178.1" y="69.4">VCCAUX</text>
<text x="266.2" y="66.8">GND</text>
<text x="266.2" y="69.4">GND</text>
<text x="285.1" y="69.4">GND</text>
<text x="285.1" y="66.8">GND</text>
<text x="61.6" y="77.5">VCCO_6</text>
<text x="61.6" y="74.8">VCCO_6</text>
<text x="61.6" y="72.1">VCCO_6</text>
<text x="84.2" y="77.5">VCCO_2</text>
<text x="84.2" y="74.8">VCCO_2</text>
<text x="84.2" y="72.1">VCCO_2</text>
<text x="161.2" y="72.1">VCCINT</text>
<text x="161.2" y="74.8">VCCINT</text>
<text x="161.2" y="77.5">VCCINT</text>
<text x="178.1" y="72.1">VCCAUX</text>
<text x="178.1" y="74.8">VCCAUX</text>
<text x="266.2" y="72.1">GND</text>
<text x="266.2" y="74.8">GND</text>
<text x="266.2" y="77.5">GND</text>
<text x="285.1" y="72.1">GND</text>
<text x="285.1" y="74.8">GND</text>
<text x="285.1" y="77.5">GND</text>
<text x="61.6" y="80.2">VCCO_6</text>
<text x="84.2" y="80.2">VCCO_2</text>
<text x="161.2" y="80.2">VCCINT</text>
<text x="161.2" y="82.9">VCCINT</text>
<text x="266.2" y="80.2">GND</text>
<text x="266.2" y="82.9">GND</text>
<text x="285.1" y="80.2">GND</text>
<text x="285.1" y="82.9">GND</text>
<text x="61.6" y="88.3">VCCO_7</text>
<text x="61.6" y="85.6">VCCO_7</text>
<text x="84.2" y="85.6">VCCO_3</text>
<text x="84.2" y="88.3">VCCO_3</text>
<text x="161.2" y="85.6">VCCINT</text>
<text x="266.2" y="85.6">GND</text>
<text x="266.2" y="88.3">GND</text>
<text x="285.1" y="85.6">GND</text>
<text x="285.1" y="88.3">GND</text>
<text x="61.6" y="93.7">VCCO_7</text>
<text x="61.6" y="91">VCCO_7</text>
<text x="84.2" y="91">VCCO_3</text>
<text x="84.2" y="93.7">VCCO_3</text>
<text x="266.2" y="91">GND</text>
<text x="266.2" y="93.7">GND</text>
<text x="285.1" y="91">GND</text>
<text x="285.1" y="93.7">GND</text>
<text x="61.6" y="96.4">VCCO_7</text>
<text x="84.2" y="96.4">VCCO_3</text>
<text x="266.2" y="96.4">GND</text>
<text x="266.2" y="99.1">GND</text>
<text x="266.2" y="101.7">GND</text>
<text x="285.1" y="96.4">GND</text>
<text x="285.1" y="99.1">GND</text>
<text x="285.1" y="101.7">GND</text>
<text x="266.2" y="104.4">GND</text>
<text x="285.1" y="104.4">GND</text>
</g>
<g font-size="2.4" fill="#00f">
<text x="50.3" y="154">+</text>
<text x="69.1" y="154">+</text>
<text x="50.3" y="186.3">+</text>
<text x="58.4" y="213.2">+</text>
<text x="50.3" y="242.9">+</text>
</g>
<g font-size="1.9">
<text x="49.5" y="8.4">5</text>
<text x="130.3" y="8.4">4</text>
<text x="211" y="8.4">3</text>
<text x="291.8" y="8.4">2</text>
<text x="372.6" y="8.4">1</text>
<text x="7.1" y="42.8">D</text>
<text x="413.6" y="42.8">D</text>
<text x="7.1" y="106.7">C</text>
<text x="413.6" y="106.7">C</text>
<text x="7.1" y="170.6">B</text>
<text x="413.6" y="170.6">B</text>
<text x="7.1" y="234.6">A</text>
<text x="413.6" y="234.6">A</text>
<text x="49.5" y="266.9">5</text>
<text x="130.3" y="266.9">4</text>
<text x="211" y="266.9">3</text>
<text x="291.8" y="266.9">2</text>
<text x="372.6" y="266.9">1</text>
</g>
</svg>
